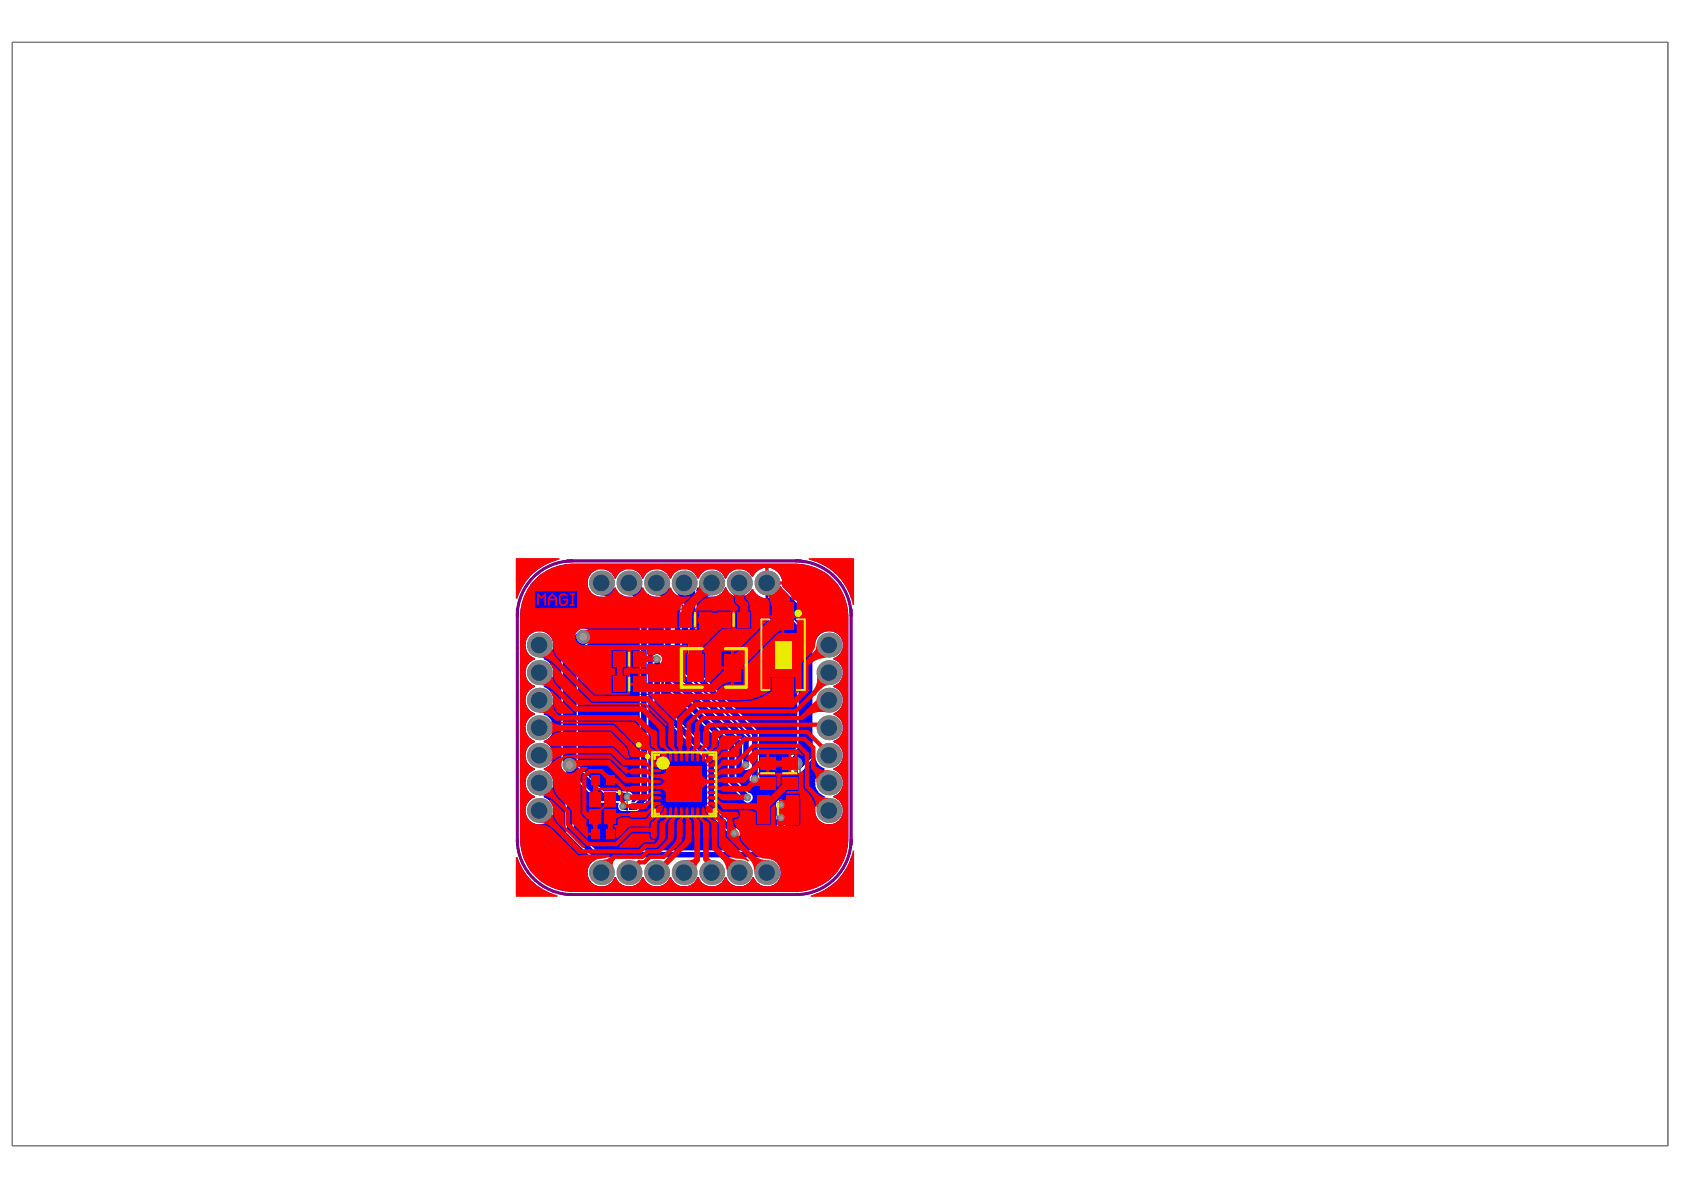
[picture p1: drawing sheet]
<svg xmlns="http://www.w3.org/2000/svg" width="297mm" height="210mm" viewBox="0 0 297 210" stroke-linecap="round" stroke-linejoin="round" font-family="sans-serif">
<path d="M2.2 7.5h292v194.6h-292z" fill="none" stroke="#808080" stroke-width=".18"/>
<g fill="none" stroke="#008000" stroke-width=".19">
<path d="M107.6 114.5h6.8v3.6h-6.8zM107.6 118.8h6.8M110.1 116.3h1.9M119.3 107.5h6.6v3.6h-6.6zM121.7 109.3h1.9M126 107.5h6.8v3.6h-6.8zM128.4 109.3h2M104 138.7h4.6M104 136.5h4.6M107.6 122.5h6.8M110.1 120.7h1.9M110.6 128.3h20.2v20.1h-20.2z"/>
<path d="M114.6 132.3h12.1v12.1h-12.1zM133.6 133v6.8M135.4 135.4v2M137.2 133v6.8M137.5 133v6.8M139.3 135.4v2M141.1 133v6.8M104 148.2h4.6M104 146h4.6M133.4 145.4h7.7M133.4 140h7.7M136.3 142.7h1.9"/>
</g>
<g fill="none" stroke="#800080" stroke-width=".19">
<path d="M109 119.3h4.1M113.1 114.9h-4.1v2.7h4.1M120.5 107.9h4.2v2.7h-4.2M127.3 107.9h4.1M127.3 110.6h4.1M109 122h4.1M114 131.6h13.4v13.5h-13.4zM115.8 133.4v9.9h9.8v-9.9M134.1 134.4v4M136.7 134.4v4M138 134.4v4M140.6 134.4v4"/>
<path d="M134 145.3h6.4M134 140.2h6.4"/>
<circle cx="115.7" cy="133.4" r=".97"/>
</g>
<path d="M100 98.9h41.4M101 98.9a9.7 9.7 0 0 0-9.8 9.8M140.4 98.9a9.7 9.7 0 0 1 9.7 9.8M91.2 107.5v41.1M150.1 107.5v41.5M91.2 148.1a9.7 9.7 0 0 0 9.8 9.7M100 157.8h40.9M150.1 148.1a9.7 9.7 0 0 1-9.7 9.7" fill="none" stroke="#800080" stroke-width=".49"/>
<g fill="#a6968d">
<circle cx="102.9" cy="112.3" r=".68"/>
<circle cx="100.4" cy="134.9" r=".68"/>
<circle cx="110.7" cy="140.6" r=".39"/>
<circle cx="129.5" cy="147" r=".39"/>
<circle cx="115.8" cy="116.3" r=".38"/>
<circle cx="133.1" cy="137.4" r=".39"/>
<circle cx="131.6" cy="135" r=".32"/>
<circle cx="131.9" cy="140.7" r=".32"/>
<circle cx="109.8" cy="142.2" r=".32"/>
</g>
<path d="M2.2 7.5h292v194.6h-292z" fill="none" stroke="#808080" stroke-width=".18"/>
<g fill="#00f">
<path d="M143.2 98.6h7.2v6.9l-.3 .1a10.1 10.1 0 0 0-7-6.8z"/>
<path d="M114.1 104.9l.2-.2a2.7 2.7 0 0 0 2.2 .6 4 4 0 0 1 2.2 1.5v2.6l-.2 .1-.2-.3z"/>
<path d="M150.1 151.2h.3v6.7h-6.5v-.2a9.9 9.9 0 0 0 6.2-6.5z"/>
<path d="M91 98.6h7.2v.2a10.1 10.1 0 0 0-7 6.8l-.2-.1z"/>
<path d="M91 151.2h.2a9.9 9.9 0 0 0 6.3 6.5l-.1 .2h-6.4z"/>
<path d="M120.2 106.7h.3a7.4 7.4 0 0 1 .9 3.6v8.4l11 11.1v.3l-.2 .1-12-12z"/>
<path d="M94.5 102.2a9.3 9.3 0 0 1 6.4-2.8h39.6a9.3 9.3 0 0 1 9.1 9.2v39.6a9.3 9.3 0 0 1-9.1 9.1h-39.6a9.3 9.3 0 0 1-9.2-9.1v-39.6a9.3 9.3 0 0 1 2.8-6.4zM104.3 101.1a2.45 2.45 0 0 0-.5 2.7 2.45 2.45 0 0 0 2.3 1.5 3 3 0 0 1 2.4 1l4.3 4.4 .1 29.8-1 1.1h-.5v-.3a1 1 0 0 0 .2-1.1 1 1 0 0 0-.9-.6h-4.2l-4.6-4.6v-.5v-.5v-18.6l2.3-2.4a1.45 1.45 0 0 0-.4-1.8 1.45 1.45 0 0 0-1.9 .1l-2.7 2.7-.2 .7v19.3l.1 .5a1.26 1.26 0 0 0 .4 1.5l.3 .6v10.1l4.5 4.6 .7 .2v.2l-.1 .1a2.47 2.47 0 0 0-.4 4 2.47 2.47 0 0 0 3.9-1.1h.2l.2 .4a2.48 2.48 0 0 0 2.4 1.2 2.48 2.48 0 0 0 2.1-1.6h.2l.2 .4a2.48 2.48 0 0 0 2.4 1.2 2.48 2.48 0 0 0 2.1-1.6h.1l.2 .4a2.48 2.48 0 0 0 2.4 1.2 2.48 2.48 0 0 0 2.1-1.6h.2l.2 .4a2.48 2.48 0 0 0 2.4 1.2 2.48 2.48 0 0 0 2.1-1.6h.2l.2 .4a2.48 2.48 0 0 0 2.4 1.2 2.48 2.48 0 0 0 2.1-1.6h.1l.2 .4a2.46 2.46 0 0 0 4.2 .3 2.46 2.46 0 0 0-1.5-3.9v-.2l2.6-2.7 .1-.3v-3.5a.83 .83 0 0 0 0-1.1l.1-1.4a.94 .94 0 0 0-.9-1.3 .94 .94 0 0 0-.7 1.5l-.1 1.7 .1 3.7-2 2.1h-29.8l-4-3.9v-8.7l.3-.1 3.9 4 .3 .2 3.4 .1 .1 .2a.87 .87 0 0 0 .5 1.3l2.8-.1 1.7-1.6 .2-.6v-30.5l-.3-.5-4.7-4.6-.2-.3 .2-.2a2.7 2.7 0 0 0 2.2 .6 3.1 3.1 0 0 1 1.7 1l3.8 3.7v6.2l-.3 .1-.1-.4a.92 .92 0 0 0-1.2-.4 .92 .92 0 0 0-.4 1.3l.1 7.8 9.5 9.6 .1 9 3.9 3.9a.92 .92 0 0 0 1 .9 .92 .92 0 0 0 .8-.9 .92 .92 0 0 0-.8-1l-3.5-3.5v-9l-9.6-9.6v-7.2l.2-.5h.3v4.3l.2 .5 11.1 11.1v6l2.6 2.7v.1a.88 .88 0 0 0 1.5 .3 .88 .88 0 0 0-.4-1.4l-2.2-2.3v-5.7l-.3-.6-11.1-11.1v-1.4l.3-.1 .2 .4 11.9 11.8-.1 3.7a.87 .87 0 0 0 .3 1.1 .87 .87 0 0 0 1.1-.1l.2 .1v1.2a.91 .91 0 0 0 .1 1.2 .91 .91 0 0 0 1.3 0 .91 .91 0 0 0 .1-1.2l-.1-7.7-10.9-11-.1-14.2 .2-.4h.2a2.48 2.48 0 0 0 2.3 1.7 2.48 2.48 0 0 0 2.4-1.7h.2l.2 .4a2.49 2.49 0 0 0 4.3 0h.2l.1 .2a2.63 2.63 0 0 0 2.1 1.3v-5.3a2.55 2.55 0 0 0-2.2 1.5l-.2-.1a2.48 2.48 0 0 0-2.4-1.2 2.48 2.48 0 0 0-2.1 1.7h-.2l-.2-.5a2.48 2.48 0 0 0-2.4-1.2 2.48 2.48 0 0 0-2.1 1.7h-.2l-.2-.5a2.48 2.48 0 0 0-2.4-1.2 2.48 2.48 0 0 0-2.1 1.7h-.1l-.2-.5a2.48 2.48 0 0 0-2.4-1.2 2.48 2.48 0 0 0-2.1 1.7h-.2l-.2-.5a2.48 2.48 0 0 0-2.4-1.2 2.48 2.48 0 0 0-2.1 1.7h-.2l-.2-.5a2.47 2.47 0 0 0-3.9-.5zM135.5 100.2v2.4h2.5a2.7 2.7 0 0 0-2.5-2.4zM117.3 136.3l.3 .5 .3 .3v.2l-.3 .2-.3 .6h1.1v.5h-1.1l.3 .6 .3 .2v.2l-.3 .3-.3 .5h1.1v.2h.2v1.1l.6-.2 .2-.4h.3l.2 .4 .5 .2v-1.1h.5v1.1l.6-.2 .2-.4h.2l.3 .4 .5 .2v-1.1h.3v-.2h1.1l-.3-.5-.3-.3v-.2l.3-.2 .3-.6h-1.1v-.5h1.1l-.3-.6-.3-.2v-.2l.3-.3 .3-.5h-1.1v-.2h-.3v-1.2l-.5 .3-.3 .4h-.2l-.2-.4-.6-.3v1.2h-.5v-1.2l-.5 .3-.2 .4h-.3l-.2-.4-.6-.3v1.2h-.2v.2zM123.2 134.9v.9h.9a1.03 1.03 0 0 0-.9-.9zM117.6 135.2l-.3 .6h.9v-.9zM138.7 134.9a1.72 1.72 0 0 0 1.4 1.5v-1.5zM123.2 140.9v.8a1.03 1.03 0 0 0 .9-.8zM117.3 140.9a1.03 1.03 0 0 0 .9 .8v-.8zM135.5 103.1v2.4h.3l4.8 4.8v20.4a4.1 4.1 0 0 1-.8 2.4 1.67 1.67 0 0 0-1.1 1.4h1.7v.2h.2v1.7a1.58 1.58 0 0 0 1.4-1.3l1.4-1.4 .2-.5h.2a2.37 2.37 0 0 0 1.7 2.4v.2a2.48 2.48 0 0 0-1.7 2.3 2.48 2.48 0 0 0 1.7 2.3v.2a2.45 2.45 0 0 0-1.2 3.8 2.45 2.45 0 0 0 3.9 0 2.45 2.45 0 0 0-1.2-3.8v-.2a2.48 2.48 0 0 0 1.7-2.3 2.48 2.48 0 0 0-1.7-2.3v-.2a2.48 2.48 0 0 0 1.7-2.4 2.48 2.48 0 0 0-1.7-2.3v-.2a2.48 2.48 0 0 0 1.7-2.3 2.48 2.48 0 0 0-1.7-2.4v-.2a2.48 2.48 0 0 0 1.7-2.3 2.48 2.48 0 0 0-1.7-2.3v-.2a2.48 2.48 0 0 0 1.7-2.4 2.48 2.48 0 0 0-1.7-2.3v-.2a2.46 2.46 0 0 0 .8-4.2 2.46 2.46 0 0 0-4 1.6h-.2v-3.9l-.2-.7-5.5-5.5 .1-.3zM93.4 112a2.47 2.47 0 0 0 1 4.1v.2a2.48 2.48 0 0 0-1.7 2.3 2.48 2.48 0 0 0 1.7 2.4v.2a2.48 2.48 0 0 0-1.7 2.3 2.48 2.48 0 0 0 1.7 2.3v.2a2.48 2.48 0 0 0-1.7 2.4 2.48 2.48 0 0 0 1.7 2.3v.2a2.48 2.48 0 0 0-1.7 2.3 2.48 2.48 0 0 0 1.7 2.4v.2a2.48 2.48 0 0 0-1.7 2.3 2.48 2.48 0 0 0 1.7 2.3v.2a2.45 2.45 0 0 0-1.2 3.8 2.45 2.45 0 0 0 3.9 0 2.45 2.45 0 0 0-1.2-3.8v-.2a2.48 2.48 0 0 0 1.7-2.3 2.48 2.48 0 0 0-1.7-2.3v-.2a2.48 2.48 0 0 0 1.7-2.4 2.48 2.48 0 0 0-1.7-2.3v-.2a2.48 2.48 0 0 0 1.7-2.3 2.48 2.48 0 0 0-1.7-2.4v-.2a2.48 2.48 0 0 0 1.7-2.3 2.48 2.48 0 0 0-1.7-2.3v-.2a2.48 2.48 0 0 0 1.7-2.4 2.48 2.48 0 0 0-1.7-2.3v-.2a2.47 2.47 0 0 0 1.3-3.6 2.47 2.47 0 0 0-3.8-.5zM140.1 151.4v2.5h6.1v-2.5z"/>
</g>
<path d="M106.1 102.8l7.5 7.5v25.7M111 102.8l6.8 6.9v10.9l11.3 11.3v6l2.8 2.8M115.8 102.8l3.7 3.7v12l12.1 12.1v4.3M115.9 116.3v8l9.6 9.6v9l4.1 4.1M122.1 104.3v14.1l11 11.1v7.9M100.5 134v12.4l4.4 4.3h30.4l2.5-2.4v-6.3M113.6 136v4.8l-1.4 1.5" fill="none" stroke="#00f" stroke-width=".97"/>
<path d="M102.9 112.3l-2.4 2.4v19.3M135.3 102.8l6.8 6.8v23.4l-1.7 1.7" fill="none" stroke="#00f" stroke-width="2.4"/>
<path d="M100.5 134.9l5.6 5.7h4.6" fill="none" stroke="#00f" stroke-width="1.5"/>
<g fill="#00f">
<path d="M109.7 141.8h1v1h-1z" fill-rule="evenodd"/>
<path d="M116.8 134.4h7.4v8.1h-7.4z" fill-rule="evenodd"/>
</g>
<path d="M140.6 151.9h.6M140.6 153.4h.6M140.9 151.9v1.5M141.7 152.2l.2-.3h.5l.3 .3v1l-.3 .2h-.5l-.2-.2v-.6h.5M143.2 153.4v-1l.5-.5 .5 .5v1M143.2 152.6h1M144.7 153.4v-1.5l.6 .5 .4-.5v1.5" fill="none" stroke="#00f" stroke-width=".24"/>
<path d="M106.1 104.5a4.1 4.1 0 0 1 2.9 1.2M107.8 102.8a4.1 4.1 0 0 0 1.2 2.9M111 104.5a4.1 4.1 0 0 1 2.8 1.2M112.7 102.8a4.1 4.1 0 0 0 1.2 2.9M115.8 104.5a4.1 4.1 0 0 1 2.9 1.2M117.5 102.8a4.1 4.1 0 0 0 1.2 2.9M119.5 104.1a9 9 0 0 1 2.6 6.3M120.1 103.4a6.7 6.7 0 0 1 2 4.7M120.9 102.6a4.3 4.3 0 0 1 1.2 3.1M100 135.5a1.8 1.8 0 0 1 .5 1.2M101 135.5l-.4 .5-.1 .7" fill="none" stroke="#00f" stroke-width=".97"/>
<path d="M136.3 102.8l.1 .8 .5 .9-.9-.6-.7-.1M142.1 130.6a5.8 5.8 0 0 1-1.7 4.1" fill="none" stroke="#00f" stroke-width="2.4"/>
<circle cx="102.9" cy="112.3" r="1.22" fill="#808080"/>
<circle cx="102.9" cy="112.3" r=".68" fill="#a6968d"/>
<circle cx="100.4" cy="134.9" r="1.22" fill="#808080"/>
<circle cx="100.4" cy="134.9" r=".68" fill="#a6968d"/>
<circle cx="110.7" cy="140.6" r=".67" fill="#808080"/>
<circle cx="110.7" cy="140.6" r=".39" fill="#a6968d"/>
<circle cx="129.5" cy="147" r=".68" fill="#808080"/>
<circle cx="129.5" cy="147" r=".39" fill="#a6968d"/>
<circle cx="115.8" cy="116.3" r=".67" fill="#808080"/>
<circle cx="115.8" cy="116.3" r=".38" fill="#a6968d"/>
<circle cx="133.1" cy="137.4" r=".68" fill="#808080"/>
<circle cx="133.1" cy="137.4" r=".39" fill="#a6968d"/>
<circle cx="131.5" cy="134.9" r=".63" fill="#808080"/>
<circle cx="131.6" cy="135" r=".32" fill="#a6968d"/>
<circle cx="131.8" cy="140.7" r=".63" fill="#808080"/>
<circle cx="131.9" cy="140.7" r=".32" fill="#a6968d"/>
<circle cx="109.8" cy="142.2" r=".58" fill="#808080"/>
<circle cx="109.8" cy="142.2" r=".32" fill="#a6968d"/>
<circle cx="106.1" cy="102.8" r="2.19" fill="#808080"/>
<circle cx="106" cy="102.8" r="1.46" fill="#1f4769"/>
<circle cx="135.3" cy="102.8" r="2.19" fill="#808080"/>
<circle cx="135.2" cy="102.8" r="1.46" fill="#1f4769"/>
<g fill="#f00">
<path d="M97 141.1l.8 .5 1.8 1.8v2.2l3.6 3.7-.1 .2h-.4l-4.1-4.2a3.5 3.5 0 0 1-1.1-3l-.6-1z"/>
<path d="M95.9 130.7l1-.6a3 3 0 0 1 2.3-1h8.5l2.5 2.5a2.15 2.15 0 0 1 .7 1.7l.1 .2v.3h-.6l-2.2-2.1-11.3-.1-.5-.5-.5-.2z"/>
<path d="M142.7 98.5h8v8.2h-.3a10 10 0 0 0-7.8-8z"/>
<path d="M97 122l.2-.2 .3 .2 3.6 3.6-.1 .3-2.5-.1a3.9 3.9 0 0 1-1-2.9z"/>
<path d="M150.4 150h.3v8.2h-7.7v-.3a10 10 0 0 0 7.4-7.9z"/>
<path d="M109.2 149.3l2.3-2.3h3.1a.88 .88 0 0 0 .9 1.2l-.1 .4h-1.8l-1 .9h-3.3z"/>
<path d="M124.4 142l.9 .2 1.6 1.6a.77 .77 0 0 0 1.1 .7v3.1l3.9 4 .2 .2-.2 .2a2.7 2.7 0 0 0-2.2-.6 5.2 5.2 0 0 1-2.9-2.2v-3.9a.78 .78 0 0 0-.9-.8l-1.1-1a1.02 1.02 0 0 1-.3-1.1l-.2-.2z"/>
<path d="M109 144.5a2.58 2.58 0 0 1 1.9-.3l.7 .3h2.1a.68 .68 0 0 0 .8-.7l1.6-1.6 .9-.2-.2 .9-1.6 1.7a.68 .68 0 0 0-.6 .7v.5h-3.6l-2.1 2.1-.2-.1v-1.8h-.3l-.1-.2v-.3h.7z"/>
<path d="M126.8 130.4l.7-.7h3.3l.1 .2-2.3 2.3h-.9a.68 .68 0 0 0-.8 .6l-1.6 1.7-.9 .1 .1-.8 1.7-1.7a.68 .68 0 0 0 .6-.8z"/>
<path d="M98.9 127.3h13l2.7 2.6v1.4a.68 .68 0 0 0 .6 .8l1.6 1.7 .2 .8-.9-.1-1.6-1.7a.68 .68 0 0 0-.8-.6h-.8l-4.6-4.5-9.1-.1h-.3z"/>
<path d="M91 98.5h7.7v.2a10.1 10.1 0 0 0-7.5 6.9h-.2z"/>
<path d="M97 117.1l.2-.2 .3 .2 6.8 6.8 9.6 .1 3.7 3.7v.3h-.2l-3.7-3.6-11.8-.1-3.3-3.3a3.5 3.5 0 0 1-1.1-3z"/>
<path d="M95.9 135.6l1-.6a6 6 0 0 1 4.4-1.9h6.3l2 1.9 .5 .3h.5l.2 .2-.2 .3h2.1v.5h-2.1v.1l-.2 .1-2.8-2.6-6.2-.1a1.47 1.47 0 0 0-2 .2 1.47 1.47 0 0 0 0 2 1.47 1.47 0 0 0 2.1 0 2.62 2.62 0 0 1 2.1-.7v.3l-1 .9-.2 .4v6.5l.2 .4 .9 .8v1.2h.2v1.1h1.3v.4h-1.3v.4l-.2 .1-2.7-2.7v-2.2l-2.1-2.1a4.2 4.2 0 0 1-1.2-3.3 2.37 2.37 0 0 0-1.6-1.7z"/>
<path d="M91 151.2l.2-.1a9.9 9.9 0 0 0 7.1 6.8v.3h-7.3z"/>
<path d="M94.5 102.2a9.3 9.3 0 0 1 6.4-2.8h39.6a9.3 9.3 0 0 1 9.1 9.2v39.6a9.3 9.3 0 0 1-9.1 9.1h-39.6a9.3 9.3 0 0 1-9.2-9.1v-39.6a9.3 9.3 0 0 1 2.8-6.4zM93.4 112a2.47 2.47 0 0 0 1 4.1v.2l-.5 .2a2.48 2.48 0 0 0-1.2 2.4 2.48 2.48 0 0 0 1.7 2.1v.2l-.5 .2a2.48 2.48 0 0 0-1.2 2.3 2.48 2.48 0 0 0 1.7 2.1v.2l-.5 .2a2.48 2.48 0 0 0-1.2 2.4 2.48 2.48 0 0 0 1.7 2.1v.2l-.5 .2a2.48 2.48 0 0 0-1.2 2.4 2.48 2.48 0 0 0 1.7 2.1v.2l-.5 .2a2.48 2.48 0 0 0-1.2 2.3 2.48 2.48 0 0 0 1.7 2.1v.2l-.5 .2a2.44 2.44 0 0 0-1.1 2.8 2.44 2.44 0 0 0 2.4 1.8 3 3 0 0 1 2.3 1l4.5 4.4 5.5-.1 .1 .3-.2 .1-1.3 .4a2.45 2.45 0 0 0-2.5 2.1 2.45 2.45 0 0 0 2 2.7 2.45 2.45 0 0 0 2.8-1.6h.2l.2 .4a2.48 2.48 0 0 0 2.4 1.2 2.48 2.48 0 0 0 2.1-1.6h.2l.2 .4a2.48 2.48 0 0 0 2.4 1.2 2.48 2.48 0 0 0 2.1-1.6h.1l.2 .4a2.48 2.48 0 0 0 2.4 1.2 2.48 2.48 0 0 0 2.1-1.6h.2l.2 .4a2.48 2.48 0 0 0 2.4 1.2 2.48 2.48 0 0 0 2.1-1.6h.2l.2 .4a2.48 2.48 0 0 0 2.4 1.2 2.48 2.48 0 0 0 2.1-1.6h.1l.2 .4a2.45 2.45 0 0 0 4.3 .1 2.45 2.45 0 0 0-2.2-3.7 3 3 0 0 1-2.3-1l-2-2.2-.3-.6-.1-1-.3-.4a1.56 1.56 0 0 1-.6-1.8 .77 .77 0 0 0 .9-.4 .77 .77 0 0 0-.2-.9l.1-.3 2.2 .1 .7 .4v2h2.7v-2.9l.6-.6 .2 .1v3.4l.1 .1 .2 .1h3.8l.3-.2-.1-5.4h-2.3l-.1-.2 .4-.3h1.8v-2.8h-3.2v1.4l-.5 .7-.2-.1v-2h-3.3l-.3-.2 .1-.2h1.7v-3.3h-1.6v1l-.9 .8h-.2a.85 .85 0 0 0-.9-.7l-.1-.3 1.6-1.6h7.5l1 .9-.1 .3-.4-.4h-.5v3.4l.5-.1 .4-.3 .2 .1 .1 2.9a5.4 5.4 0 0 1 2 4.6 2.47 2.47 0 0 0 4.1 1.2 2.47 2.47 0 0 0-.9-4.2v-.2l.4-.2a2.48 2.48 0 0 0 1.3-2.3 2.48 2.48 0 0 0-1.7-2.1v-.2l.4-.2a2.48 2.48 0 0 0 1.3-2.4 2.48 2.48 0 0 0-1.7-2.1v-.2l.4-.2a2.48 2.48 0 0 0 1.3-2.4 2.48 2.48 0 0 0-1.7-2.1v-.2l.4-.2a2.48 2.48 0 0 0 1.3-2.3 2.48 2.48 0 0 0-1.7-2.1v-.2l.4-.2a2.48 2.48 0 0 0 1.3-2.4 2.48 2.48 0 0 0-1.7-2.1v-.2l.4-.2a2.48 2.48 0 0 0-.2-4.4 2.48 2.48 0 0 0-3.5 2.7l-.4 .7-1.8 1.9-.1 4.7-.9 .9-.2-.1v-2.8h-4.3v2.2a8.3 8.3 0 0 1-5 1.8l-8.6 .1-3 2.9-.2 .5h-.3l-4.4-4.4v-.3h11.1l.8-.3a2.8 2.8 0 0 1 2.6-1.3v-2.6h-1.7v.2l-2 2h-1v-5.2h-.2v-.8l3.2-3.3 .4-.1h1.4l.1-1.5-.1-1.7h-2.8v.1l-3.4-.1v3.2h-.6v-1.7a3.9 3.9 0 0 1 3.2-3.9 2.38 2.38 0 0 0 2.4-1.7h.2l.7 1a1.81 1.81 0 0 1 .7 1.7l.7 .8v.6h-.5v3.2h2.8v-3.2h-.3a2.01 2.01 0 0 0-.8-2.2l.4-.7 .4-.2 .4-.6h.2l.1 .2a2.62 2.62 0 0 0 2.5 1.3l.3 .9v2.1h4.8v-2.6h-.9a1.46 1.46 0 0 0-.4-1.3l-1.3-1.2 .1-.3h-2.7v-.3h-.3v-2.6a2.55 2.55 0 0 0-2.2 1.5l-.2-.1a2.48 2.48 0 0 0-2.4-1.2 2.48 2.48 0 0 0-2.1 1.7h-.2l-.2-.5a2.48 2.48 0 0 0-2.4-1.2 2.48 2.48 0 0 0-2.1 1.7h-.2l-.2-.5a2.48 2.48 0 0 0-2.4-1.2 2.48 2.48 0 0 0-2.1 1.7h-.1l-.2-.5a2.48 2.48 0 0 0-2.4-1.2 2.48 2.48 0 0 0-2.1 1.7h-.2l-.2-.5a2.48 2.48 0 0 0-2.4-1.2 2.48 2.48 0 0 0-2.1 1.7h-.2l-.2-.5a2.45 2.45 0 0 0-3.8-.5 2.45 2.45 0 0 0 .4 3.8 2.45 2.45 0 0 0 3.6-1.3h.2l.2 .4a2.48 2.48 0 0 0 2.4 1.3 2.48 2.48 0 0 0 2.1-1.7h.2l.2 .4a2.48 2.48 0 0 0 2.4 1.3 2.48 2.48 0 0 0 2.1-1.7h.1l.2 .4a2.42 2.42 0 0 0 3.1 1.1l.1 .2-1.6 1.8-.1 .6h-.5v3.2h-16.6a1.46 1.46 0 0 0-1.4 1.4 1.46 1.46 0 0 0 1.4 1.5h18.3v1.3h-.3v5.2h-6.4l-.1-.1v-1.4h-1.4v1.9h-.2v.2h-1.7v1.6h-6.2l-6.3-6.3a3.5 3.5 0 0 1-1.1-3.1 2.48 2.48 0 0 0-4.1-1.1zM135.5 100.2v2.4h2.5a2.7 2.7 0 0 0-2.5-2.4zM94.4 104.3v3h7.4v-3zM138.3 109v2.6h2.2v-2.6zM129.4 114.9v2.7h2l5.7-5.8 .3-.2h.5v-2.6h-2.2l-5.8 5.9zM111.3 114.7v3.2h2.8v-.7l.2-.2h1.1a.92 .92 0 0 0 1.4-.7 .92 .92 0 0 0-1.4-.8h-1.1l-.2-.1v-.7zM127.3 114.9v2.7h1.7v-2.7zM111.1 118.8v1.6h1.4v-1.6zM129.4 118.1v2.6h1.7v-2.6zM107.9 114.7v3.2h.5l.1 .2v.8l-.1 .2h-.5v3.1h2.8v-3.1h-.5l-.2-.2v-.8l.2-.2h.5v-3.2zM135.7 133v3.3h3.4v-3.3zM139.6 133v3.3l.5 .1v-3.4z"/>
</g>
<path d="M100.9 134.5l-.4 .4M110.1 134.5h2.6" fill="none" stroke="#f00" stroke-width=".97"/>
<path d="M104 136l-.9 .9M110.1 139.1h2.6M113.9 149.2h1.8M114.3 150.2h1.9" fill="none" stroke="#f00" stroke-width=".73"/>
<path d="M113.7 134.5l1.5 1.5M114.3 136.1l.8 .8M114.6 138.8h1.3M115.1 139.8l-.8 .8M115.3 140.7h.6" fill="none" stroke="#f00" stroke-width=".49"/>
<circle cx="115.9" cy="116.3" r=".49" fill="#f00"/>
<g fill="none" stroke="#f00" stroke-width=".49">
<path d="M105.1 139.2h3.8M113.7 136.3a2 2 0 0 1 1.4 .6M113.9 133l2 2M114.6 137.9h1.3M115 134.1l.3 .4 .1 .5M115.1 139.8a2 2 0 0 1-1.4 .6M115.3 131.5l2 2.1M115.8 134.9l.1 .1M116.8 131.3l1.5 1.5M118.4 131.7l.8 .8M123 131.7l-.9 .8M124.5 131.4l-1.4 1.4"/>
<path d="M125.5 138.8h1l.3 .3M126 131.5l-2 2.1M126.8 137.6l-.3 .3h-1M127.1 136.1l-.8 .8M127.5 134.5l-1.4 1.5h-.6M127.5 133l-2 2M127.7 136.3a2 2 0 0 0-1.5 .6M108 143.7h4.7M109.6 141.2l1 1M110 141.5l.1 .3-.1 .5M110 143.7l-1.1 .3-.7 .4M110.1 142l.5 .2"/>
<path d="M110.6 142.2l-.5 .2M110.8 142.2l-.7 .3M115.3 140.7l-1.4 1.5M115.9 141.7l-2 2M117.3 143.2h.1M117.3 143.6l-.5 .1-.4 .3M117.3 143.1l-2 2.1M118.3 143.6l-.1 .4M118.3 143.1v.7M119.2 143.1v.8l-.8 .9M119.2 143.9a1.99 1.99 0 0 0-.6 1.4M119.3 143.6l-.2 .5"/>
<path d="M120.2 143.1v1.3M121.2 143.1v1.3M122.1 143.6l.2 .5M122.1 143.1v.8M123.1 143.6l.1 .4M123.1 143.1v.7l1.4 1.5M124 144.8l.2 .5M124 143.6l.5 .2M124 143.1v.3l2 2M125.5 141.7l2 2M126.1 140.8l1.4 1.4M127.7 140.3a1.9 1.9 0 0 1-1.4-.5l.8 .8"/>
</g>
<g fill="none" stroke="#f00" stroke-width=".73">
<path d="M144.5 119a3.7 3.7 0 0 1-1.1 3.3M145.2 118.9a2.77 2.77 0 0 1-.8 2.5M145.9 119.9l-5.6 5.6h-16.7l-2.1 2.1v2.7M95.1 138.1l5.1 5.1v2.2l3.5 3.5h5l2.5-2.5h4.1M96.9 138.1a4.4 4.4 0 0 0 1.3 3.1M103.1 136.9v6.5M105 137.6v1.5M108.6 137.6l1.5 1.5M125.1 127.8h19.7M126 130.3l1.3-1.2h15.1l4.6 4.6M127.2 129.1a.78 .78 0 0 1-1.1 0M129.9 134.5l3-3h8l1.4 1.5v5.8l4.7 4.6"/>
<path d="M130.8 130.9a2.92 2.92 0 0 0-.8 2.1M131.3 135.3a2.14 2.14 0 0 1-1.5 .6M131.3 134.9l-.5 .6M131.3 134.9l-.1 .5M131.6 135.2l-.5 .2M131.6 134.9l-1.1 1.2M142.9 139.4l.7 .9 .5 1 .3 1.7M143.5 131.9l-1.6-1.6h-10.5l-2.7 2.7M144.5 123.5l-3.1 3.2h-17.3l-1.1 1.1M145.9 125.3a5 5 0 0 0-4.5 1.4M146 124.6a4.1 4.1 0 0 0-3.7 1.1M104.5 144.8l.3 .5 .2 .6"/>
<path d="M105 144.1v3M105.5 144.8l-.4 .5-.1 .6M107.2 144.8l.3 .5 .1 .6 .2-.6 .3-.5M107.6 144.1v3M113.9 149.2l-1 1h-10.6M114.3 150.2l-1 .9M116.7 147.4a1.75 1.75 0 0 1-.5 1.3M116.8 148l-1.1 1.2M118.2 147.4l-.1 .7-.3 .5M118.4 147.9l-2.2 2.3M119.8 147.4l-.3 1.1-.4 .6M119.9 148.3l-2.8 2.8"/>
</g>
<g fill="none" stroke="#f00" stroke-width=".97">
<path d="M95.1 113.8l9.5 9.5h9.6l4.2 4.1v2.9M95.1 118.6l6.5 6.5h11.8l3.4 3.4M96.8 113.8a4.1 4.1 0 0 0 1.2 2.9M96.8 118.6a4.1 4.1 0 0 0 1.2 2.9M108.8 116.9l.4 .5 .1 .7 .1-.7 .4-.5M109.3 116.3v4.4M112.8 116.3h3.1M142.1 117.1v4.7l-2.4 2.4h-17l-2.8 2.9v3.2M144.3 115l-2.2 2.1M146.2 115.5a5.6 5.6 0 0 0-4.1 1.6M95.1 123.5l3.1 3.1h14.1l3 3.1M95.1 128.4h12.9l4.7 4.6"/>
<path d="M96 132.4h11.9l2.2 2.1M96.3 127.2a4.1 4.1 0 0 0 2.9 1.2 4.1 4.1 0 0 0-2.9 1.2M96.8 123.5a4.1 4.1 0 0 0 1.2 2.9M99 132.4a4.8 4.8 0 0 0-3.3 1.4M100.9 134.5h6.4l3.1 3.1h2.3M101.4 132.4a7.1 7.1 0 0 0-5.1 2M103.2 134.5a3.1 3.1 0 0 0-2.2 .9M110.8 131.1l.4 .7 .3 1.2M132.9 137.4l-.1 .5-.3 .5M133 137.5l-.2 .6M133.9 134.7l-2.8 2.9h-2.4M135.4 138.1h-2.6l-1 1h-3.1"/>
<path d="M135.4 134.7h3.9M137.1 121.6a8.9 8.9 0 0 1-6.3 2.6M137.8 122.3a6.6 6.6 0 0 1-4.6 1.9M95.1 143l7.2 7.2M96.8 143a4.1 4.1 0 0 0 1.2 2.9l-.4-.4a4.1 4.1 0 0 0-2.5-.8M121.4 147.4a2.14 2.14 0 0 1-.6 1.6M121.5 148.3l-5.7 5.6M123 146.4v5.2M124.5 146.4v5.1M126 146.4v3.1l4.4 4.4M128.7 144.5a3.4 3.4 0 0 0 1 2.4M128.7 140.6h3.1"/>
<path d="M128.7 143.7v3.6l6.6 6.6M128.7 142.2h5.4M129.8 147a3.4 3.4 0 0 0 1 2.4"/>
</g>
<path d="M124.3 109.3h3.4M124.4 109.5a2.43 2.43 0 0 1-.4 2.8h-21.1M125.6 110.6l-3 3v2.8M136.3 102.8l.1 .8 .5 .9-.9-.6-.7-.1M138.1 105.7l-2.8-2.9a7.3 7.3 0 0 1 2.1 5.4M138.1 108.8l-8.9 8.9" fill="none" stroke="#f00" stroke-width="2.4"/>
<path d="M122.7 105.7a4.8 4.8 0 0 0-1.4 3.4M125.5 102.8l-4.5 4.6M129.2 119.5a4.1 4.1 0 0 0-2.9 1.2M129.2 117.8l-3.6 3.6h-12.2M129.5 104a2.48 2.48 0 0 1 .9 1.9M130.4 105.9l.8 .8v1.1M130.4 102.8v3.1M131.3 104a2.48 2.48 0 0 0-.9 1.9" fill="none" stroke="#f00" stroke-width="1.5"/>
<path d="M107.6 141.2l-2.6 2.6" fill="none" stroke="#f00" stroke-width=".39"/>
<path d="M138.5 138.7l-3.9 3.9" fill="none" stroke="#f00" stroke-width="1.2"/>
<path d="M94.9 106.7v-1.9l.6 .7 .7-.7v1.9M96.8 106.7v-1.2l.6-.7 .7 .7v1.2M96.8 105.8h1.3M100 105.1l-.3-.3h-.7l-.3 .3v1.3l.3 .3h.7l.3-.3v-.6h-.6M100.6 104.8h.7M100.6 106.7h.7M101 104.8v1.9" fill="none" stroke="#f00" stroke-width=".29"/>
<circle cx="102.9" cy="112.3" r="1.22" fill="#808080"/>
<circle cx="102.9" cy="112.3" r=".68" fill="#a6968d"/>
<circle cx="100.4" cy="134.9" r="1.22" fill="#808080"/>
<circle cx="100.4" cy="134.9" r=".68" fill="#a6968d"/>
<circle cx="110.7" cy="140.6" r=".67" fill="#808080"/>
<circle cx="110.7" cy="140.6" r=".39" fill="#a6968d"/>
<circle cx="129.5" cy="147" r=".68" fill="#808080"/>
<circle cx="129.5" cy="147" r=".39" fill="#a6968d"/>
<circle cx="115.8" cy="116.3" r=".67" fill="#808080"/>
<circle cx="115.8" cy="116.3" r=".38" fill="#a6968d"/>
<circle cx="133.1" cy="137.4" r=".68" fill="#808080"/>
<circle cx="133.1" cy="137.4" r=".39" fill="#a6968d"/>
<circle cx="131.5" cy="134.9" r=".63" fill="#808080"/>
<circle cx="131.6" cy="135" r=".32" fill="#a6968d"/>
<circle cx="131.8" cy="140.7" r=".63" fill="#808080"/>
<circle cx="131.9" cy="140.7" r=".32" fill="#a6968d"/>
<circle cx="109.8" cy="142.2" r=".58" fill="#808080"/>
<circle cx="109.8" cy="142.2" r=".32" fill="#a6968d"/>
<circle cx="106.1" cy="102.8" r="2.19" fill="#808080"/>
<circle cx="106" cy="102.8" r="1.46" fill="#1f4769"/>
<circle cx="135.3" cy="102.8" r="2.19" fill="#808080"/>
<circle cx="135.2" cy="102.8" r="1.46" fill="#1f4769"/>
<path d="M115.4 138.8h1M115.4 135h1M115.4 137.9h1M115.4 140.7h1M115.4 141.7h1M118.3 142.6v1M119.2 142.6v1M120.2 142.6v1M122.1 142.6v1M123.1 142.6v1M124 142.6v1" fill="none" stroke="#f00" stroke-width=".49"/>
<g fill="#f00">
<path d="M121.2 115.4h2.9v4.8h-2.9z" fill-rule="evenodd"/>
<path d="M108.2 114.9h2.3v2.7h-2.3z" fill-rule="evenodd"/>
</g>
<path d="M125 138.8h1M125 136h1M125 135h1M125 137.9h1M117.3 142.6v1M121.2 142.6v1M125 141.7h1" fill="none" stroke="#f00" stroke-width=".49"/>
<path d="M123.2 107.9h2.3v2.7h-2.3z" fill-rule="evenodd" fill="#f00"/>
<path d="M115 132.7h11.3v11.3h-11.3zM116.3 133.1h-.8v.8M125.1 133.1h.8v.8M115.5 142.8v.7h.8M125.9 142.8v.7h-.8" fill="none" stroke="#e9ec00" stroke-width=".39"/>
<path d="M135.7 109.3h-1.4v12.4h1.4M141.9 109.3v12.4" fill="none" stroke="#e9ec00" stroke-width=".34"/>
<path d="M123.8 114.4h-3.6v6.8h3.6M131.6 114.4v6.8h-3.6" fill="none" stroke="#e9ec00" stroke-width=".58"/>
<path d="M136.7 113h2.9v4.9h-2.9z" fill-rule="evenodd" fill="#e9ec00"/>
<circle cx="112.7" cy="131.4" r=".24" fill="none" stroke="#e9ec00" stroke-width=".49"/>
<text font-size="6.7" fill="#e9ec00" x="117.5" y="139.8">PA033</text>
<g font-size="5.3" fill="#e9ec00">
<text x="136.2" y="109.9">PA02</text>
<text x="136.2" y="123.3">PA01</text>
<text x="138.6" y="143.7">PA02</text>
</g>
<text font-size="5.3" fill="#f00" x="133.3" y="143.7">PA01</text>
<text font-size="4.9" fill="#e9ec00" x="127.7" y="118.8">PA01</text>
<g font-size="4.9" fill="#1f4769">
<text x="92.8" y="129.4">PA04</text>
<text x="143.9" y="129.4">PA04</text>
<text x="92.8" y="134.3">PA05</text>
<text x="143.9" y="134.3">PA03</text>
<text x="92.8" y="139.2">PA06</text>
<text x="143.9" y="139.2">PA02</text>
</g>
<g font-size="4.6" fill="#1f4769">
<text x="108.7" y="103.7">PA06PA05PA04PA03PA02</text>
<text x="92.8" y="119.6">PA02</text>
<text x="92.8" y="114.7">PA01</text>
<text x="143.9" y="114.7">PA07</text>
<text x="143.9" y="119.6">PA06</text>
<text x="92.8" y="124.5">PA03</text>
<text x="143.9" y="124.5">PA05</text>
<text x="92.8" y="143.9">PA07</text>
<text x="143.9" y="143.9">PA01</text>
<text x="103.7" y="154.9">PA01PA02PA03PA04PA05PA06PA07</text>
</g>
<g font-size="3.5" fill="#f00">
<text x="114.7" y="131.2">PA032</text>
<text x="117.8" y="131.2">PA030</text>
<text x="119.2" y="131.2">PA029</text>
<text x="122.4" y="131.2">PA027</text>
<text x="123.8" y="131.2">PA026</text>
<text x="114.7" y="147.1">PA09</text>
<text x="116.1" y="147.1">PA010</text>
<text x="120.6" y="147.1">PA013</text>
<text x="125.2" y="147.1">PA016</text>
</g>
<g font-size="3.2" fill="#e9ec00">
<text x="111.5" y="116.9">PA02</text>
<text x="111.5" y="121.4">PA02</text>
</g>
<text font-size="3.2" fill="#f00" x="107.9" y="121.4">PA01</text>
<g font-size="2.8" fill="#e9ec00">
<text x="119.6" y="109.9">PA02</text>
<text x="126.3" y="109.9">PA02</text>
<text x="106.5" y="141.7">PA04</text>
<text x="134.1" y="138.8">PA02</text>
<text x="137.9" y="138.8">PA02</text>
</g>
<g font-size="2.8" fill="#f00">
<text x="129.8" y="109.9">PA01</text>
<text x="134.1" y="135.3">PA01</text>
<text x="137.9" y="135.3">PA01</text>
<text x="103.7" y="141.7">PA01</text>
<text x="103.7" y="144.8">PA02</text>
<text x="106.5" y="144.8">PA03</text>
</g>
<g font-size="2.1" fill="#f00">
<text x="104.1" y="138">PA01 PA02</text>
<text x="104.1" y="147.5">PA01 PA02</text>
</g>
<g font-size="1.8" fill="#f00">
<text x="110.8" y="134.9">PA02</text>
<text x="116.8" y="133.9">PA032PA031PA030 PA029PA028PA027 PA026PA025</text>
<text x="127" y="134.9">PA023</text>
</g>
<g font-size="1.4" fill="#f00">
<text x="110.8" y="137.9">PA04</text>
<text x="110.8" y="136.4">PA03</text>
<text x="127" y="133.3">PA024</text>
<text x="127" y="136.4">PA022</text>
<text x="127" y="137.9">PA021</text>
<text x="110.8" y="142.4">PA07</text>
<text x="110.8" y="141">PA06</text>
<text x="110.8" y="139.6">PA05</text>
<text x="127" y="139.6">PA020</text>
<text x="127" y="141">PA019</text>
<text x="127" y="142.4">PA018</text>
<text x="110.8" y="144.2">PA08</text>
<text x="127" y="144.2">PA017</text>
</g>
<text font-size="1.4" fill="#e9ec00" x="110.8" y="133.3">PA01</text>
<g font-size="1.1" fill="#f00">
<text x="115" y="136.2">PA02</text>
<text x="115" y="137.3">PA03</text>
<text x="124.5" y="137.3">PA022</text>
<text x="115" y="140.1">PA06</text>
<text x="124.5" y="140.1">PA019</text>
</g>
<text font-size=".7" fill="#f00" x="124.5" y="140.9">PA018</text>
</svg>
